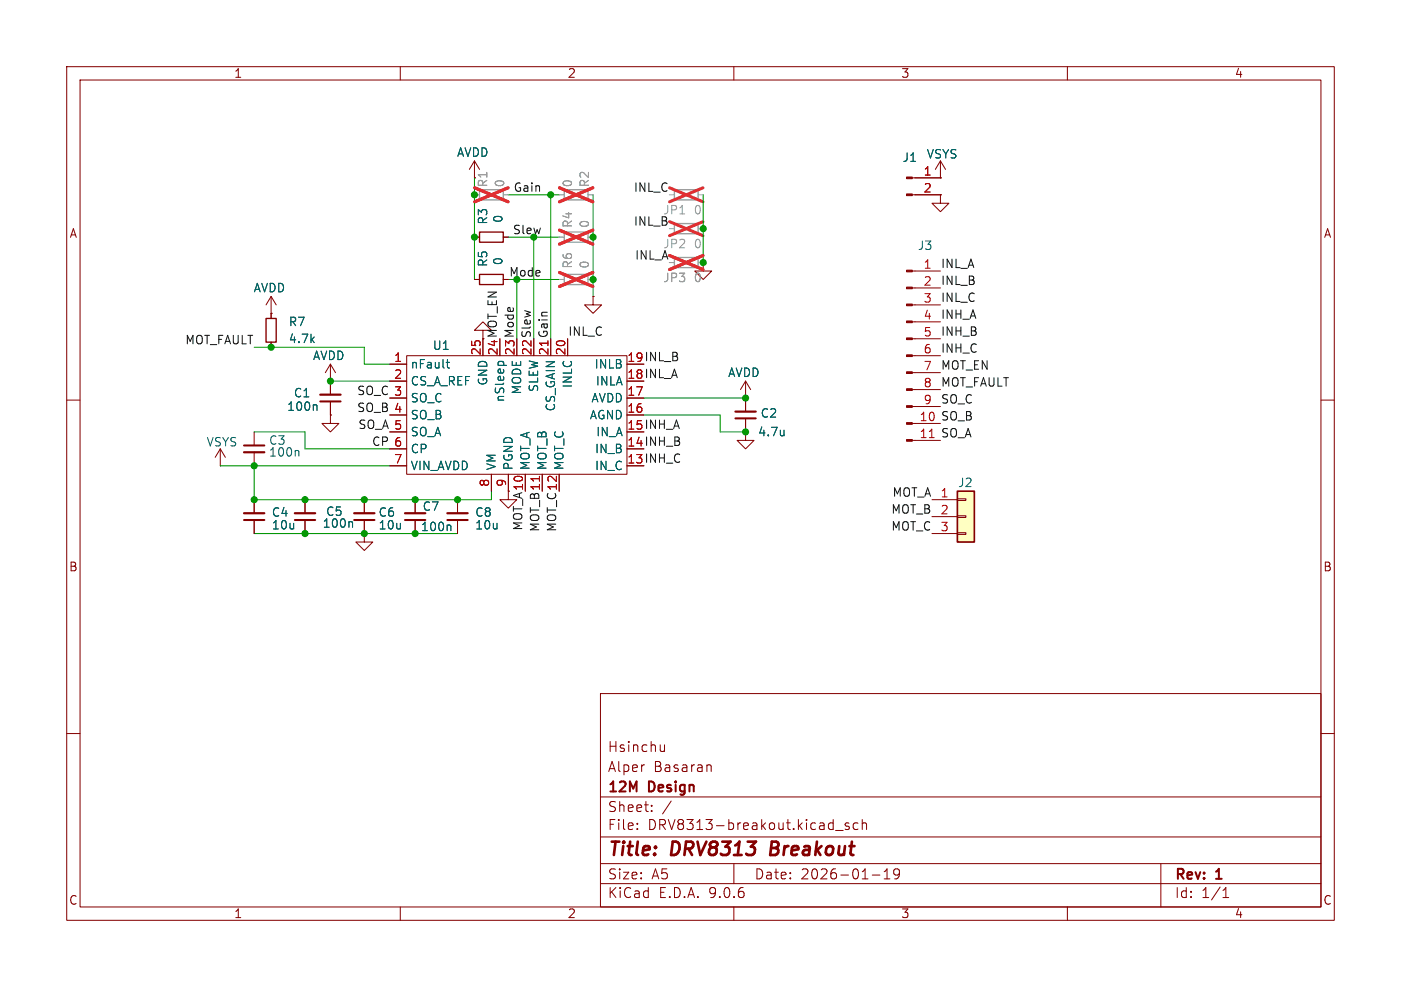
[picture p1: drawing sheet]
<svg xmlns="http://www.w3.org/2000/svg" width="210mm" height="148mm" viewBox="0 0 210 148" stroke-linecap="round" stroke-linejoin="round" font-family="sans-serif">
<g fill="none" stroke="#840000" stroke-width=".15">
<path d="M10 10h190v128h-190zM12 12h186v124h-186zM60 10v2M110 10v2M160 10v2M71.1 26.7h.1M71.1 24.1l-.7 1.3M71.1 24.1l.8 1.3M71.1 24.1v2.6M136.8 26.7h4.2M136.8 29.2h4.2M141 29.2v1.3h1.2l-1.2 1.3-1.3-1.3h1.3"/>
<path d="M141 29.2h.1M141 26.7h.1M141 24.1l-.8 1.3M141 24.1l.7 1.3M141 24.1v2.6M40.6 47h.1M40.6 44.5l-.7 1.2M40.6 44.5l.8 1.2M40.6 44.5v3.3M40.6 51.3v.8M49.5 57.2h.1M49.5 54.6l-.7 1.3"/>
<path d="M49.5 54.6l.8 1.3M49.5 54.6v4.6M58.4 54.6h2.6M58.4 57.2h2.6M58.4 59.7h2.6M61 53.3h33v17.8h-33zM72.4 50.8v2.5M85.1 50.8v2.5M94 59.7h2.5M111.8 59.7h.1M111.8 57.2l-.8 1.2M111.8 57.2l.7 1.2"/>
<path d="M111.8 57.2v4.5M136.8 40.6h4.2M136.8 43.2h4.2M136.8 45.7h4.2M136.8 48.3h4.2M136.8 50.8h4.2M136.8 53.3h4.2M136.8 55.9h4.2M136.8 58.4h4.2M10 60h2M33 69.9h.1M33 67.3l-.7 1.3"/>
<path d="M33 67.3l.8 1.3M33 67.3v2.6M38.1 64.8v2M38.1 67.8v2.1M38.1 74.9v2.1M38.1 78v2M45.7 74.9v2.1M45.7 78v2M49.5 62.2v1.3h1.3l-1.3 1.3-1.2-1.3h1.2M49.5 62.2h.1M49.5 60.2v2M54.6 74.9v2.1"/>
<path d="M54.6 78v2M58.4 62.2h2.6M58.4 64.8h2.6M58.4 67.3h2.6M58.4 69.9h2.6M73.7 71.1v2.6M76.2 71.1v2.6M78.7 71.1v2.6M81.3 71.1v2.6M83.8 71.1v2.6M94 62.2h2.5M111.8 62.7v2.1"/>
<path d="M136.8 61h4.2M136.8 63.5h4.2M136.8 66h4.2M198 60h2M54.6 80v1.3h1.3l-1.3 1.3-1.3-1.3h1.3M54.6 80h.1M10 110h2M90 104h108v32h-108zM90 119.5h108M99.6 111.7v1M99.6 112.5a.41 .41 0 0 1-.6 .1M106.2 114.7h.2l.2 .2v.8"/>
<path d="M198 110h2M60 136v2M90 132.5h108M90 129.5h108M90 125.5h108M95.5 124.2v.2M95.5 123.5v.1M97.7 121.5v.2M97.7 120.8v.1M100.6 120.1l-1.3 1.9M110 136v2M110 129.5v3"/>
<path d="M125.3 124.5h1.1M127.3 123.5l-.4-.1-.2 .2 .1 .2 .5 .2v.3h-.6M128.6 123.5l-.4-.1-.3 .3v.4l.1 .2h.6M129.3 123.5a.37 .37 0 0 1 .6 .1v.8M129.3 122.9v1.5M130.8 131.2h1.1M132.5 131.8h.9M132.5 130.7l.5-.4v1.5M134.8 130.9l-.3 .3h-.2l-.3-.3v-.3l.1-.2 .4-.1 .3 .1a.99 .99 0 0 1-.4 1.4h-.3M160 136v2M174 129.5v6.5M183.3 134.6h.9"/>
<path d="M183.3 133.5l.5-.4v1.5"/>
</g>
<path d="M115.7 126.2l-.3 2h.8" fill="none" stroke="#840000" stroke-width=".4"/>
<path d="M36.6 78h3M36.6 66.8h3M44.2 78h3M48 60.2h3.1M53.1 78h3M110.2 62.7h3.1" fill="none" stroke="#840000" stroke-width=".3"/>
<path d="M48 59.2h3.1M36.6 77h3M36.6 67.8h3M44.2 77h3M53.1 77h3M110.2 61.7h3.1" fill="none" stroke="#840000" stroke-width=".33"/>
<path d="M66.9 54.3h.5M67.1 53.9v1.1l.3 .2M74.7 54.4l.2-.2h.4l.2 .2M44.6 67.6l.2 .1v.7M47.3 60.7l.2 .2v.6M52.7 78.2l.1 .2v.7M117.5 64.5v.8M117.5 65.2v.1" fill="none" stroke="#006464" stroke-width=".15"/>
<path d="M80.9 71.4v.7M139.3 65.6h.7" fill="none" stroke="#a90000" stroke-width=".15"/>
<path d="M84.6 28.4h3.5v1.6h-3.5zM101.1 38.6h3.5v1.5h-3.5zM101.1 28.4h3.5v1.6h-3.5z" fill="none" stroke="#a1a1a1" stroke-width=".2"/>
<path d="M83.8 29.2h.8M88.1 29.2h.8M100.3 39.4h.8M100.3 29.2h.8M104.6 39.4h.8M104.6 29.2h.8" fill="none" stroke="#a1a1a1" stroke-width=".15"/>
<path d="M83.9 28.2l5 2.1M88.9 28.2l-5 2.1M100.4 38.3l5 2.1M100.4 28.2l5 2.1M105.4 38.3l-5 2.1M105.4 28.2l-5 2.1" fill="none" stroke="#e12e31" stroke-width=".46"/>
<g fill="#840000" stroke="#840000" stroke-width=".15">
<path d="M135.9 40.5h.9v.3h-.9z"/>
<path d="M135.9 43.1h.9v.2h-.9z"/>
<path d="M135.9 45.6h.9v.2h-.9z"/>
<path d="M135.9 48.1h.9v.3h-.9z"/>
<path d="M135.9 50.7h.9v.2h-.9z"/>
<path d="M135.9 53.2h.9v.3h-.9z"/>
<path d="M135.9 55.8h.9v.2h-.9z"/>
<path d="M135.9 58.3h.9v.2h-.9z"/>
<path d="M135.9 60.8h.9v.3h-.9z"/>
<path d="M135.9 63.4h.9v.2h-.9z"/>
<path d="M135.9 65.9h.9v.3h-.9z"/>
<path d="M135.9 26.5h.9v.3h-.9z"/>
<path d="M135.9 29.1h.9v.2h-.9z"/>
</g>
<path d="M39.9 47.8h1.5v3.5h-1.5z" fill="none" stroke="#840000" stroke-width=".2"/>
<path d="M143.5 73.7h2.5v7.6h-2.5z" fill="#ffffc2"/>
<path d="M143.5 73.7h2.5v7.6h-2.5z" fill="none" stroke="#840000" stroke-width=".25"/>
<g fill="none" stroke="#840000" stroke-width=".15">
<path d="M71.1 26.7h.1M71.1 35.6h.8M75.4 35.6h.8M105.4 39.4v1.2h1.3l-1.3 1.3-1.3-1.3h1.3M105.4 39.4h.1M137.2 26.7h3.8M137.2 29.2h3.8M141 26.7h.1M141 29.2h.1M40.6 47h.1M40.6 47v.8M40.6 51.3v.8"/>
<path d="M49.5 57.2h.1M49.5 57.2v2M58.4 54.6h2.6M58.4 57.2h2.6M58.4 59.7h2.6M71.1 41.9h.8M72.4 49.5h1.3l-1.3-1.2-1.3 1.2h1.3v1.3M72.4 50.8h.1M72.4 50.8v2.5M75.4 41.9h.8M85.1 50.8v2.5M88.9 44.5v1.2h1.3l-1.3 1.3-1.3-1.3h1.3"/>
<path d="M88.9 44.5h.1M94 59.7h2.5M111.8 59.7h.1M111.8 59.7v2M38.1 74.9v2.1M38.1 78v2M45.7 74.9v2.1M45.7 78v2M49.5 62.2h.1M49.5 60.2v2M54.6 74.9v2.1M54.6 78v2"/>
<path d="M58.4 62.2h2.6M58.4 64.8h2.6M58.4 67.3h2.6M58.4 69.9h2.6M62.2 74.9v2.1M62.2 78v2M68.6 74.9v2.1M68.6 78v2M73.7 71.1v2.6M76.2 73.7v1.2h1.3l-1.3 1.3-1.3-1.3h1.3M76.2 73.7h.1M76.2 71.1v2.6"/>
<path d="M78.7 71.1v2.6M81.3 71.1v2.6M83.8 71.1v2.6M94 62.2h2.5M111.8 64.8v1.2h1.2l-1.2 1.3-1.3-1.3h1.3M111.8 64.8h.1M111.8 62.7v2.1M139.7 74.9h3.8M139.7 77.5h3.8M143.5 74.8h1.3v.3h-1.3zM143.5 77.3h1.3v.3h-1.3zM143.5 79.9h1.3v.2h-1.3z"/>
<path d="M54.6 80h.1M139.7 80h3.8"/>
</g>
<path d="M71.9 28.4h3.5v1.6h-3.5zM84.6 34.8h3.5v1.5h-3.5zM101.1 33.5h3.5v1.6h-3.5zM84.6 41.1h3.5v1.6h-3.5z" fill="none" stroke="#a1a1a1" stroke-width=".2"/>
<path d="M71.1 29.2h.8M75.4 29.2h.8M83.8 35.6h.8M83.8 29.2h.8M88.1 35.6h.8M88.1 29.2h.8M100.3 34.3h.8M100.3 39.4h.8M104.6 34.3h.8M104.6 39.4h.8M83.8 41.9h.8M88.1 41.9h.8" fill="none" stroke="#a1a1a1" stroke-width=".15"/>
<path d="M71.2 28.2l5 2.1M76.2 28.2l-5 2.1M83.9 34.5l5 2.1M83.9 28.2l5 2.1M88.9 34.5l-5 2.1M88.9 28.2l-5 2.1M100.4 33.2l5 2.1M100.4 38.3l5 2.1M105.4 33.2l-5 2.1M105.4 38.3l-5 2.1M83.9 40.9l5 2.1M88.9 40.9l-5 2.1" fill="none" stroke="#e12e31" stroke-width=".46"/>
<path d="M71.9 34.8h3.5v1.5h-3.5zM71.9 41.1h3.5v1.6h-3.5z" fill="none" stroke="#840000" stroke-width=".2"/>
<path d="M60.7 78h3.1M67.1 78h3" fill="none" stroke="#840000" stroke-width=".3"/>
<path d="M60.7 77h3.1M67.1 77h3" fill="none" stroke="#840000" stroke-width=".33"/>
<path d="M66.9 54.3h.5M67.1 53.9v1.1l.3 .2M74.7 54.4l.2-.2h.4l.2 .2M47.3 60.7l.2 .2v.6M52.7 78.2l.1 .2v.7M67.4 78.7l.2 .2v.7M117.5 64.5v.8M117.5 65.2v.1" fill="none" stroke="#006464" stroke-width=".15"/>
<g fill="none" stroke="#009600" stroke-width=".15">
<path d="M71.1 26.7v15.2M76.2 29.2h7.6M76.2 35.6h7.6M80 35.6v15.2M82.5 29.2v21.6M88.9 29.2v15.3M105.4 29.2v10.2M38.1 52.1h16.5v2.5h3.8M49.5 57.2h8.9M83.8 41.9h-6.3v8.9M96.5 59.7h15.3M33 69.9h25.4"/>
<path d="M38.1 69.9v5h35.6v-1.2M38.1 64.8h7.6v2.5h12.7M96.5 62.2h11.4v2.6h3.9M38.1 80h30.5"/>
</g>
<path d="M80.9 71.4v.7" fill="none" stroke="#a90000" stroke-width=".15"/>
<g fill="#009600" stroke="#009600" stroke-width=".15">
<circle cx="38.1" cy="74.9" r=".46"/>
<circle cx="40.6" cy="52.1" r=".46"/>
<circle cx="38.1" cy="69.9" r=".46"/>
<circle cx="88.9" cy="41.9" r=".46"/>
<circle cx="88.9" cy="35.6" r=".46"/>
<circle cx="82.5" cy="29.2" r=".46"/>
<circle cx="80" cy="35.6" r=".46"/>
<circle cx="105.4" cy="39.4" r=".46"/>
<circle cx="111.8" cy="59.7" r=".46"/>
<circle cx="111.8" cy="64.8" r=".46"/>
<circle cx="105.4" cy="34.3" r=".46"/>
<circle cx="49.5" cy="57.2" r=".46"/>
<circle cx="45.7" cy="80" r=".46"/>
<circle cx="54.6" cy="74.9" r=".46"/>
<circle cx="45.7" cy="74.9" r=".46"/>
<circle cx="54.6" cy="80" r=".46"/>
<circle cx="62.2" cy="80" r=".46"/>
<circle cx="62.2" cy="74.9" r=".46"/>
<circle cx="68.6" cy="74.9" r=".46"/>
<circle cx="71.1" cy="35.6" r=".46"/>
<circle cx="77.5" cy="41.9" r=".46"/>
<circle cx="71.1" cy="29.2" r=".46"/>
</g>
<g font-size="2.8" fill="#840000">
<text x="91" y="128.9">Title:</text>
<text x="100.7" y="128.9">DRV8313</text>
<text x="116.3" y="128.9">Breakout</text>
</g>
<g font-size="2.1" fill="#840000">
<text x="91" y="113">Hsinchu</text>
<text x="91" y="119.2">12M</text>
<text x="91" y="116">Alper</text>
<text x="97.3" y="119.2">Design</text>
<text x="98" y="116">Basaran</text>
<text x="91" y="124.7">File:</text>
<text x="91" y="122">Sheet:</text>
<text x="97.1" y="124.7">DRV8313-breakout.kicad_sch</text>
<text x="91" y="134.9">KiCad</text>
<text x="91" y="132.1">Size:</text>
<text x="97.7" y="132.1">A5</text>
<text x="98.7" y="134.9">E.D.A.</text>
<text x="106.3" y="134.9">9.0.6</text>
<text x="113" y="132.1">Date:</text>
<text x="120" y="132.1">2026-01-19</text>
<text x="176" y="132.3">Rev:</text>
<text x="176" y="134.9">Id:</text>
<text x="180.1" y="134.9">1/1</text>
<text x="182.4" y="132.3">1</text>
</g>
<g font-size="1.8" fill="#840000">
<text x="35" y="11.9">1</text>
<text x="85" y="11.9">2</text>
<text x="135" y="11.9">3</text>
<text x="185" y="11.9">4</text>
<text x="10.3" y="35.9">A</text>
<text x="198.4" y="35.9">A</text>
<text x="74.7" y="53.4" transform="rotate(-90 74.7 53.4)">24 MOT_EN</text>
<text x="77.2" y="53.4" transform="rotate(-90 77.2 53.4)">23 Mode</text>
<text x="79.8" y="53.4" transform="rotate(-90 79.8 53.4)">22 Slew</text>
<text x="93.9" y="54.4">19 INL_B</text>
<text x="93.9" y="56.9">18 INL_A</text>
<text x="93.9" y="64.5">15 INH_A</text>
<text x="93.9" y="69.6">13 INH_C</text>
<text x="93.9" y="67.1">14 INH_B</text>
<text x="10.3" y="85.9">B</text>
<text x="198.3" y="85.9">B</text>
<text x="10.3" y="135.9">C</text>
<text x="35" y="137.9">1</text>
<text x="85" y="137.9">2</text>
<text x="135" y="137.9">3</text>
<text x="185" y="137.9">4</text>
<text x="198.3" y="135.9">C</text>
</g>
<g font-size="1.8" fill="#006464">
<text x="68.4" y="23.7">AVDD</text>
<text x="138.8" y="24">VSYS</text>
<text x="135.2" y="24.5">J1</text>
<text x="73.3" y="33.8" transform="rotate(-90 73.3 33.8)">R3</text>
<text x="75.5" y="33.5" transform="rotate(-90 75.5 33.5)">0</text>
<text x="73.3" y="40.1" transform="rotate(-90 73.3 40.1)">R5</text>
<text x="75.5" y="39.9" transform="rotate(-90 75.5 39.9)">0</text>
<text x="137.5" y="37.7">J3</text>
<text x="37.9" y="44">AVDD</text>
<text x="43.2" y="49.1">R7</text>
<text x="43.2" y="51.7">4.7k</text>
<text x="64.8" y="52.7">U1</text>
<text x="44" y="59.8">C1</text>
<text x="46.8" y="54.2">AVDD</text>
<text x="61.5" y="55.5">nFault</text>
<text x="61.5" y="58">CS_A_REF</text>
<text x="73.3" y="57.9" transform="rotate(-90 73.3 57.9)">GND</text>
<text x="78.3" y="59.3" transform="rotate(-90 78.3 59.3)">MODE</text>
<text x="80.9" y="58.9" transform="rotate(-90 80.9 58.9)">SLEW</text>
<text x="86" y="58.3" transform="rotate(-90 86 58.3)">INLC</text>
<text x="89" y="55.5">INLB</text>
<text x="89.2" y="58">INLA</text>
<text x="109" y="56.7">AVDD</text>
<text x="42.9" y="61.8">100n</text>
<text x="61.5" y="60.6">SO_C</text>
<text x="61.5" y="63.1">SO_B</text>
<text x="61.5" y="65.6">SO_A</text>
<text x="75.8" y="60.4" transform="rotate(-90 75.8 60.4)">nSleep</text>
<text x="83.4" y="61.8" transform="rotate(-90 83.4 61.8)">CS_GAIN</text>
<text x="88.3" y="63.1">AGND</text>
<text x="88.6" y="60.6">AVDD</text>
<text x="89.3" y="65.6">IN_A</text>
<text x="113.5" y="65.6">4.7u</text>
<text x="113.9" y="62.8">C2</text>
<text x="30.9" y="67.2">VSYS</text>
<text x="40.2" y="68.7">100n</text>
<text x="40.2" y="66.9">C3</text>
<text x="61.5" y="68.2">CP</text>
<text x="61.5" y="70.7">VIN_AVDD</text>
<text x="74.5" y="70.6" transform="rotate(-90 74.5 70.6)">VM</text>
<text x="77.1" y="70.6" transform="rotate(-90 77.1 70.6)">PGND</text>
<text x="79.6" y="70.6" transform="rotate(-90 79.6 70.6)">MOT_A</text>
<text x="82.1" y="70.6" transform="rotate(-90 82.1 70.6)">MOT_B</text>
<text x="84.7" y="70.6" transform="rotate(-90 84.7 70.6)">MOT_C</text>
<text x="89.1" y="70.7">IN_C</text>
<text x="89.1" y="68.2">IN_B</text>
<text x="40.6" y="77.7">C4</text>
<text x="48.8" y="77.6">C5</text>
<text x="56.7" y="77.7">C6</text>
<text x="63.3" y="76.8">C7</text>
<text x="71.1" y="77.7">C8</text>
<text x="143.5" y="73.3">J2</text>
<text x="40.6" y="79.6">10u</text>
<text x="48.3" y="79.3">100n</text>
<text x="56.7" y="79.6">10u</text>
<text x="63" y="79.9">100n</text>
<text x="71.1" y="79.6">10u</text>
</g>
<g font-size="1.8" fill="#989898">
<text x="73.3" y="28.2" transform="rotate(-90 73.3 28.2)">R1</text>
<text x="75.8" y="28.2" transform="rotate(-90 75.8 28.2)">0</text>
<text x="86" y="28.2" transform="rotate(-90 86 28.2)">0</text>
<text x="88.5" y="28.2" transform="rotate(-90 88.5 28.2)">R2</text>
<text x="86" y="34.3" transform="rotate(-90 86 34.3)">R4</text>
<text x="88.5" y="34.3" transform="rotate(-90 88.5 34.3)">0</text>
<text x="103.9" y="32.4">0</text>
<text x="86" y="40.4" transform="rotate(-90 86 40.4)">R6</text>
<text x="88.5" y="40.4" transform="rotate(-90 88.5 40.4)">0</text>
<text x="99.3" y="37.4">JP2</text>
<text x="103.9" y="37.4">0</text>
<text x="99.3" y="42.5">JP3</text>
<text x="103.9" y="42.5">0</text>
</g>
<g font-size="1.8" fill="#0f0f0f">
<text x="76.9" y="28.9">Gain</text>
<text x="94.9" y="28.9">INL_C</text>
<text x="76.8" y="35.2">Slew</text>
<text x="94.9" y="33.9">INL_B</text>
<text x="99.3" y="32.4">JP1</text>
<text x="95.1" y="39">INL_A</text>
<text x="141" y="40.3">INL_A</text>
<text x="141" y="47.9">INH_A</text>
<text x="141" y="42.8">INL_B</text>
<text x="141" y="45.4">INL_C</text>
<text x="27.7" y="51.7">MOT_FAULT</text>
<text x="85.1" y="50.5">INL_C</text>
<text x="141" y="50.5">INH_B</text>
<text x="141" y="53">INH_C</text>
<text x="53.4" y="59.3">SO_C 3</text>
<text x="141" y="58.1">MOT_FAULT</text>
<text x="141" y="55.5">MOT_EN</text>
<text x="53.4" y="61.9">SO_B 4</text>
<text x="53.6" y="64.4">SO_A 5</text>
<text x="141" y="60.6">SO_C</text>
<text x="141" y="63.2">SO_B</text>
<text x="141" y="65.7">SO_A</text>
<text x="55.7" y="67">CP 6</text>
<text x="133.5" y="77.1">MOT_B</text>
<text x="133.7" y="74.6">MOT_A 1</text>
<text x="78.4" y="79.7" transform="rotate(-90 78.4 79.7)">MOT_A10</text>
<text x="80.9" y="79.9" transform="rotate(-90 80.9 79.9)">MOT_B11</text>
<text x="83.5" y="79.9" transform="rotate(-90 83.5 79.9)">MOT_C12</text>
<text x="133.5" y="79.7">MOT_C 3</text>
</g>
<g font-size="1.8" fill="#a90000">
<text x="138.4" y="26.4">1</text>
<text x="138.4" y="29">2</text>
<text x="138.4" y="40.4">1</text>
<text x="138.4" y="42.9">2</text>
<text x="138.4" y="45.5">3</text>
<text x="72.1" y="53.4" transform="rotate(-90 72.1 53.4)">25</text>
<text x="74.7" y="53.4" transform="rotate(-90 74.7 53.4)">24</text>
<text x="77.2" y="53.4" transform="rotate(-90 77.2 53.4)">23</text>
<text x="79.8" y="53.4" transform="rotate(-90 79.8 53.4)">22</text>
<text x="82.3" y="53.4" transform="rotate(-90 82.3 53.4)">21 Gain</text>
<text x="82.3" y="53.4" transform="rotate(-90 82.3 53.4)">21</text>
<text x="84.8" y="53.4" transform="rotate(-90 84.8 53.4)">20</text>
<text x="138.4" y="48">4</text>
<text x="138.4" y="50.5">5</text>
<text x="138.4" y="53.1">6</text>
<text x="59" y="54.4">1</text>
<text x="59" y="56.9">2</text>
<text x="59" y="59.4">3</text>
<text x="93.9" y="59.4">17</text>
<text x="93.9" y="54.4">19</text>
<text x="93.9" y="56.9">18</text>
<text x="138.4" y="55.6">7</text>
<text x="138.4" y="58.2">8</text>
<text x="59" y="62">4</text>
<text x="59" y="64.5">5</text>
<text x="93.9" y="62">16</text>
<text x="93.9" y="64.5">15</text>
<text x="137.8" y="63.2">10</text>
<text x="137.8" y="65.8">11</text>
<text x="138.4" y="60.7">9</text>
<text x="59" y="69.6">7</text>
<text x="59" y="67.1">6</text>
<text x="93.9" y="69.6">13</text>
<text x="93.9" y="67.1">14</text>
<text x="73.4" y="73.1" transform="rotate(-90 73.4 73.1)">8</text>
<text x="75.9" y="73.1" transform="rotate(-90 75.9 73.1)">9</text>
<text x="78.5" y="73.7" transform="rotate(-90 78.5 73.7)">10</text>
<text x="81" y="73.7" transform="rotate(-90 81 73.7)">11</text>
<text x="83.6" y="73.7" transform="rotate(-90 83.6 73.7)">12</text>
<text x="140.9" y="77.2">2</text>
</g>
<text font-size="1.8" fill="#009600" x="76.2" y="41.6">Mode</text>
</svg>
